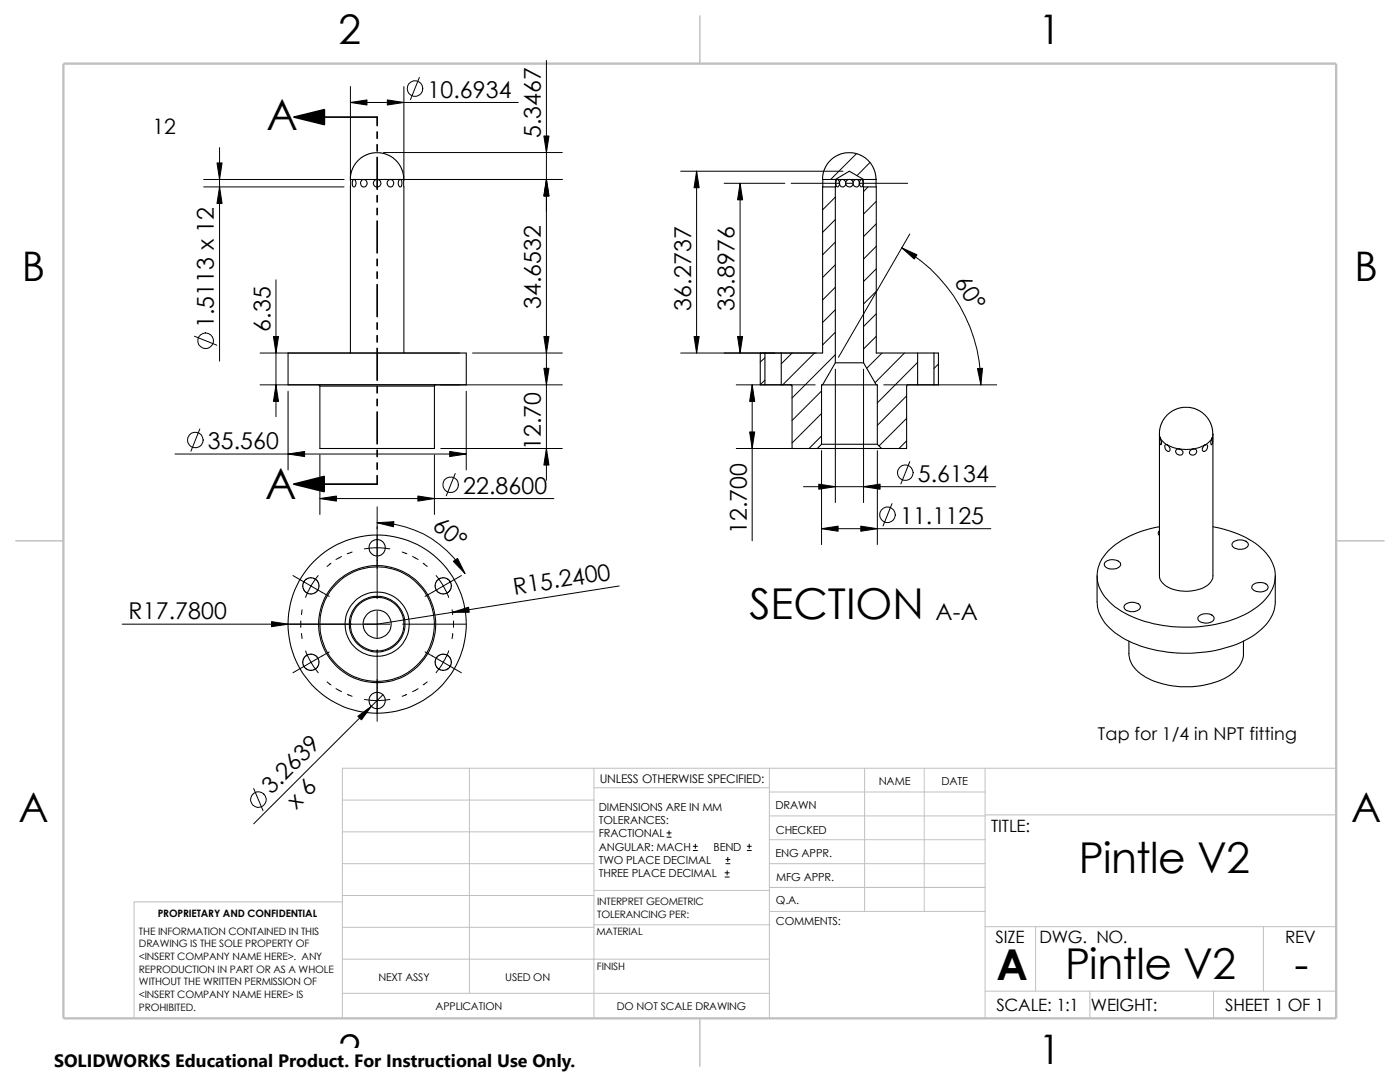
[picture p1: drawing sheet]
<svg xmlns="http://www.w3.org/2000/svg" width="279mm" height="216mm" viewBox="0 0 279 216" stroke-linecap="round" stroke-linejoin="round" font-family="sans-serif">
<g fill="none" stroke="#c0c0c0" stroke-width=".2">
<path d="M68.3 159.6h50.2M93.7 153.3v44.9M118.5 153.3v49.9M118.5 157.2h35M153.5 153.3v49.9M153.5 158h43.1M172.6 153.3v28.6M184.4 153.3v28.6M196.6 153.3v49.9M266.7 153.3h-198.4v49.9M68.3 178.7h50.2M68.3 172.3h50.2"/>
<path d="M68.3 166h50.2M68.3 180h-41.5v23.2M118.5 177.7h35.1M153.5 167.6h43.1M153.5 162.8h43.1M153.5 172.3h43.1M153.5 177.1h43.1M196.6 162.6h70.1M68.3 198.2h85.2M68.3 191.4h85.2M68.3 185h50.2M118.5 184.5h35.1"/>
<path d="M153.6 181.9h43M196.6 197.8h70.1M196.6 184.9h70.1M206.7 184.9v12.9M217.5 197.8v5.4M242.2 197.8v5.4M252.1 184.9v12.9"/>
</g>
<path d="M139.7 3.2v9.5M3.1 107.9h9.6M266.7 107.9h9.5M139.7 203.2v9.5" fill="none" stroke="#c0c0c0" stroke-width=".21"/>
<path d="M12.7 12.7h254v190.5h-254z" fill="none" stroke="#c0c0c0" stroke-width=".47"/>
<g fill="none" stroke="#000" stroke-width=".21">
<path d="M69.9 35.8l.1-.9 .4-1.3 1.1-1.6 .9-.8 1.2-.5 1-.2h1.3l1.5 .4 1.6 1.1 1.1 1.6 .4 1.1 .1 1.1M70.4 35.9h.1a.72 .72 0 0 1 .4 1.2l-.3 .2-.2-.3zM70.7 35.8h1.9M70.7 35.8h-.2a.32 .32 0 0 0-.3-.1 .32 .32 0 0 0-.3 .3v34.4M72.2 35.9a.7 .7 0 0 1 1 .2 .7 .7 0 0 1-.2 1 .7 .7 0 0 1-.9-.1l-.1-.6zM72.6 35.8h2.7M75.3 35.8h2.6M77.9 35.8h2M79.6 35.9l.3-.1a.99 .99 0 0 1 0 1.5 .93 .93 0 0 1-.3-1.4zM79.9 35.8h.7M80.6 35.8v34.6M164.2 35.8v1.5"/>
<path d="M164.2 35.8h2.5M164.2 37.3h2.5M164.2 37.3v33.1h-8.3M166.7 35.8h.4M166.7 35.8l.1 .6M166.7 37.3v35.1M166.7 35.8l2.8-1.6 2.8 1.6M166.8 36.7l-.1 .6M166.8 36.4v.3M166.8 36.7l.1 .4 .2 .2 .2-.1 .3-.5M167.1 35.8l-.3 .6M167.1 35.8l.2 .1 .3 .5"/>
<path d="M167.1 35.8h1M167.6 36.7a.62 .62 0 0 0 .6 .6 .62 .62 0 0 0 .6-.6M167.6 36.4v.3M168.1 35.8h1.4M168.1 35.8l-.4 .2-.1 .4M168.1 35.8l.4 .1 .3 .5M168.8 36.4v.3M168.8 36.7a.77 .77 0 0 0 .7 .6 .77 .77 0 0 0 .8-.6M169.5 35.8l-.3 .1-.4 .5M169.5 35.8h1.4M169.5 35.8l.6 .2 .2 .4M170.3 36.4v.3"/>
<path d="M170.3 36.7a.62 .62 0 0 0 .6 .6 .62 .62 0 0 0 .6-.6M170.9 35.8h1.1M170.9 35.8l.4 .1 .2 .5M170.9 35.8l-.3 .1-.3 .5M171.5 36.4v.3M171.5 36.7l.4 .6 .2-.1 .2-.5M172 35.8l.3 .6M172 35.8l-.2 .1-.3 .5M172 35.8h.3M172.3 36.7v.6M172.3 36.4v.3M172.3 35.8v.6"/>
<path d="M172.3 35.8h2.6v1.5M172.3 37.3v35.1M172.3 37.3h2.6M174.8 35.8v-.9l-.4-1.3-1.1-1.6-1-.8-1.2-.5-1-.2h-1.3l-1.8 .6-1.6 1.2-.6 1-.4 .9-.2 1.6M174.9 37.3v33.1h8.2M57.5 70.4h35.5v6.4h-35.5zM63.6 76.8l.2 .2M63.8 77h22.9M63.8 77v12.5h22.9v-12.5M87 76.8h-.3v.2M152.7 70.4h-1v6.4h1M152.7 70.4v6.4"/>
<path d="M152.7 70.4h3.2M152.7 76.8h3.2M155.9 76.8h2l.2 .2v12.5h5M155.9 70.4v6.4M164.2 76.8h-.2v11.8M164.2 76.8h10.7M166.7 72.4h5.6M166.7 72.4l-2.5 4.4M172.3 72.4l2.6 4.4M174.9 76.8h.2v11.8M183.1 76.8h-2l-.2 .2v12.5h-5M183.1 70.4v6.4"/>
<path d="M183.1 70.4h3.3M183.1 76.8h3.3M186.4 70.4h.9v6.4h-.9M186.4 70.4v6.4M163.1 89.5h12.8M164 88.6l-.9 .9M164 88.6h11.1M175.1 88.6l.8 .9M231.4 86.6v-.9l.4-1.3 1.1-1.6 1-.8 1.2-.5 1-.2h1.3l1.5 .4 1.6 1.1 1.1 1.6 .3 1.1 .2 1.1M231.5 87.2l.1 .2a1.1 1.1 0 0 1 0 1.3l-.2-.6zM231.6 87.4l.7 .9 .7 .5M232.5 88.8a.84 .84 0 0 1 .8 .4 .84 .84 0 0 1 0 .8 .88 .88 0 0 1-.8-1.2z"/>
<path d="M233 88.8l1.1 .5 1.2 .3M234.7 89.7a.86 .86 0 0 1 1.4 .6 .74 .74 0 0 1-1 .4 .74 .74 0 0 1-.4-1zM235.3 89.6l1.4 .1 1.4-.1M237.5 90a.66 .66 0 0 1 .8-.4 .66 .66 0 0 1 .5 .7 .67 .67 0 0 1-.9 .6 .67 .67 0 0 1-.4-.9zM240.3 88.9l.4-.2a.75 .75 0 0 1 .3 .8 .75 .75 0 0 1-.6 .6l-.3-.1-.2-.3zM240.5 88.8l-1.1 .5-1.3 .3M241.9 87.4l-.7 .9-.7 .5M241.9 87.4l.1-.2v.3a1.16 1.16 0 0 1-.3 1.2l-.1-.4zM242.1 86.6l-.2 .8M242.1 86.6v28.3a3.3 3.3 0 0 1-3 2.7 7.3 7.3 0 0 1-7.2-1.4l-.4-.6-.1-.6v-28.4l.2 .8M89.8 116.1l.2 .4v.8l-.2 .6-.5 .4-.5 .2h-.7l-.6-.3-.4-.4-.2-.5v-.8l.2-.5 .5-.5 .7-.2 .7 .1 .4 .2 .5 .5M218.9 114.9v5.2a8.3 8.3 0 0 0 4.3 6.6 25.6 25.6 0 0 0 16.5 3.5 20.9 20.9 0 0 0 11.9-4.5 7.6 7.6 0 0 0 2.9-5.6v-5.2"/>
<path d="M220.6 112.1a2.22 2.22 0 0 1 3 .3 1.09 1.09 0 0 1-1.3 1.1 1.41 1.41 0 0 1-1.9-1zM231.4 105.9l-.3 .5 .3 .5M242.1 105.1a18.5 18.5 0 0 1 10.6 5.3 6.6 6.6 0 0 1-.6 9.7 20.7 20.7 0 0 1-12.4 4.9 25.4 25.4 0 0 1-17.2-3.9 7.9 7.9 0 0 1-3.5-6.8 9.2 9.2 0 0 1 5-6.6 21.3 21.3 0 0 1 7.4-2.6M246.1 108.2a2.22 2.22 0 0 1 3 .3 1.09 1.09 0 0 1-1.4 1.1 1.73 1.73 0 0 1-1.8-.9zM250 116.7a2.35 2.35 0 0 1 2.9 .1 .8 .8 0 0 1-.6 1.2 1.95 1.95 0 0 1-2.5-.8zM89.8 132.9l-.4 .6-.4 .2-.7 .1-.7-.3-.5-.4-.2-.6v-.7l.2-.5 .4-.5 .6-.2h.7l.5 .2 .5 .4 .2 .6 .1 .4-.2 .8M224.5 120.7a2.22 2.22 0 0 1 3 .2 .99 .99 0 0 1-1 1.1 1.81 1.81 0 0 1-2.2-.8zM225.3 127.9v2.5a5.7 5.7 0 0 0 3.3 4.7 17.9 17.9 0 0 0 16.8-.3 5.5 5.5 0 0 0 2.8-4.4v-2.5M239.3 122.9a2.22 2.22 0 0 1 3 .3 1.28 1.28 0 0 1-1.7 1.1 1.28 1.28 0 0 1-1.5-1z"/>
<circle cx="75.3" cy="36.6" r=".75"/>
<circle cx="78" cy="36.5" r=".71"/>
<circle cx="62.1" cy="116.9" r="1.61"/>
<circle cx="75.3" cy="109.3" r="1.64"/>
<circle cx="62" cy="132.1" r="1.61"/>
<circle cx="75.3" cy="124.6" r="17.8"/>
<circle cx="75.3" cy="139.8" r="1.62"/>
<circle cx="75.3" cy="124.5" r="11.7"/>
<circle cx="75.3" cy="124.5" r="2.79"/>
<circle cx="75.3" cy="124.5" r="6.4"/>
<circle cx="75.3" cy="124.5" r="5.3"/>
<circle cx="75.3" cy="124.5" r="11.4"/>
<circle cx="75.3" cy="124.5" r="5.6"/>
</g>
<g fill="none" stroke="#000" stroke-width=".2">
<path d="M69.9 17.3v18.7M80.6 17.3v18.7M83.7 15.5l-1.8 4.4M109.1 12.1v83.7M40.6 35.8h28.1M40.6 37.3h28.1M43.8 29.5v42.6M69.9 20.4h33.5M76.5 35.8h35.7M76.5 30.4h35.7M135.8 34.2h32.4M139 34.2v36.2"/>
<path d="M144.5 36.6h12.1M147.7 36.6v33.8M157.9 36.6h9.7M164.3 37.3l-.1 .1M166.7 39.3l-2.5 2.6M168.9 36.6h1.2M170.9 30.6l-5.1 5.2M171.4 36.6h9.7M173.2 37.3l-.9 .9M173.7 32.4l-2.7 2.7M174.9 35.7l-.1 .1M55.1 55.8v27.3"/>
<path d="M166.7 48.3l-2.5 2.5M166.7 52.8l-2.5 2.6M166.7 57.3l-2.5 2.6M166.7 43.8l-2.5 2.6M174.9 40.2l-2.6 2.5M174.9 44.7l-2.6 2.5M174.9 49.1l-2.6 2.6M174.9 53.6l-2.6 2.6M174.9 58.1l-2.6 2.6M180 49.4a31.6 31.6 0 0 1 15.7 27.4M181.6 46.7l-14.3 24.6M38.8 67.1l4.5 1.8"/>
<path d="M51.9 70.4h39.9M51.9 76.8h60.3M57.5 78.1v15.7M93 78.1v15.7M94.3 70.4h17.9M135.8 70.4h27.1M146.9 76.8h15.8M150.1 76.8v31.1M152.7 71.4l-1 .9M152.7 75.9l-1 .9M158.1 70.4l-2.2 2.2M162.6 70.4l-6.4 6.4"/>
<path d="M164 78l-5.9 5.9M166.7 61.8l-2.5 2.5M166.7 66.3l-2.5 2.5M166.7 70.8l-8.6 8.6M166.7 73.7v26.6M172.3 73.7v26.6M174.9 62.6l-2.6 2.6M174.9 67.1l-2.6 2.5M176 70.4l-3 3.1M176.4 76.8h22.5M180.5 70.4l-5.9 6M180.9 79l-5.8 5.9"/>
<path d="M183.1 72.3l-8 8.1M187.3 72.6l-.9 .9M34.9 90.6h58.1M39.9 85.6l-1.8 4.4M63.8 90.8v11.9M63.8 99.5h46.7M86.7 90.8v11.9M88 89.5h24.2M90.8 94.5l-1.7 4.4M146.9 89.5h14.9M160.4 97.1h38.3M164 82.5l-5.9 5.9"/>
<path d="M164 87l-2.5 2.5M164 89.9v18.8M175.1 89.9v18.8M180.9 83.5l-5.5 5.5M180.9 88l-1.5 1.5M181.6 92.1l-1.8 4.5M58.5 114.9l7.2 4.1M63.5 114.9a14.6 14.6 0 0 0-2.5 4.3M66 112.4l-.7 .6M68.2 111l-1.1 .6M70.3 110.2l-1 .3M72.7 109.5a15.3 15.3 0 0 1 5.1 0"/>
<path d="M75.3 101.1v18.4M75.3 104.3a20.2 20.2 0 0 1 17.5 10.1M80.3 110.2l.9 .3M82.3 111l1.1 .6M84.5 112.4l.8 .6M87 114.9l1.5 2M88.5 116.9l1 2.3M88.5 116.9l-3.7 2.1M92.1 114.9l-3.6 2M123.6 116.9l-48.3 7.6M164 105.5h33.7M178 100.5l-1.8 4.4"/>
<path d="M24.4 124.5h53.4M60 123.9v1.3M60.2 126.4l.1 1M60.3 121.7l-.1 .9M61 129.9l1.1 2.3M62.1 132.2l-3.6 2M62.1 132.2l1.4 2M65.3 136.1l.7 .6M65.7 130.1l-3.6 2.1M67.1 137.4l1.1 .6M69.3 138.6l1 .3M72.7 139.6a15.3 15.3 0 0 0 5.1 0"/>
<path d="M75.3 122v5.1M75.3 129.6v14.3M76.4 138.6l-25.8 25.8M80.3 124.5h12.7M81.2 138.6l-.9 .3M83.4 137.4l-1.1 .6M84.8 130.1l7.3 4.1M85.3 136.1l-.8 .6M89.5 129.9a14.6 14.6 0 0 1-2.5 4.3M90.2 121.7l.1 .9M90.3 126.4l-.1 1M90.5 123.9v1.3"/>
<path d="M50.6 157.4l1.9 4.4M133.1 167h.8M133.1 166.2h.8M133.5 165.8v.8M138.3 169.7h.9M138.3 168.9h.9M138.8 168.4v.9M144.7 175h.8M144.7 174.2h.8M144.9 172.3h.8M144.9 171.5h.8M145.1 173.7v.9"/>
<path d="M145.2 171.1v.8M149.1 169.7h.8M149.1 168.9h.8M149.5 168.4v.9"/>
<circle cx="82.8" cy="17.7" r="1.55"/>
<circle cx="41" cy="68" r="1.57"/>
<circle cx="39" cy="87.8" r="1.57"/>
<circle cx="89.9" cy="96.7" r="1.56"/>
<circle cx="180.7" cy="94.3" r="1.56"/>
<circle cx="177.1" cy="102.7" r="1.56"/>
<circle cx="51.6" cy="159.5" r="1.55"/>
</g>
<g fill="#000" stroke="#000" stroke-width=".2">
<path d="M43.8 37.3l.5 3.3h-1zM43.3 32.5h1l-.5 3.3zM69.9 20.4l3.3-.5v1.1zM77.3 19.9l3.3 .5-3.3 .6zM109.1 35.8l.5 3.3h-1.1zM108.5 27.1h1.1l-.5 3.3zM139 34.2l.5 3.3h-1zM147.7 36.6l.5 3.3h-1zM180 49.4l3 1.4-.5 .9zM55.1 76.8l.5 3.3h-1zM54.6 67.1h1l-.5 3.3zM108.5 67.1h1.1l-.5 3.3z"/>
<path d="M108.5 73.5h1.1l-.5 3.3zM138.5 67.1h1l-.5 3.3zM147.2 67.1h1l-.5 3.3zM150.1 76.8l.5 3.3h-1zM195.1 73.5h1l-.4 3.3zM57.5 90.6l3.3-.5v1zM63.8 99.5l3.3-.5v1zM83.4 99l3.3 .5-3.3 .5zM89.7 90.1l3.3 .5-3.3 .5zM109.1 89.5l.5 3.3h-1.1zM149.6 86.2h1l-.5 3.3zM163.4 96.6l3.3 .5-3.3 .5z"/>
<path d="M172.3 97.1l3.3-.5v1zM75.3 104.3l3.3-.2-.1 1zM90.5 112l.8-.6 1.5 3zM164 105.5l3.3-.5v1zM171.8 105l3.3 .5-3.3 .5zM54.2 124l3.3 .5-3.3 .6zM90.3 122.2l3.2-1 .1 1zM71.4 142.9l2.7-2-2 2.7z"/>
</g>
<path d="M58.7 23.4l6-1.5v2.9zM58.7 96.6l6-1.5v3z" fill="#000" stroke="#000" stroke-width=".34"/>
<g fill="none" stroke="#000" stroke-width=".34">
<path d="M58.7 23.4h16.6v1.7M75.3 26.3v1.3M75.3 28.9v1.2M75.3 31.4v6.4M75.3 39v1.3M75.3 41.6v1.2M75.3 44.1v6.4M75.3 51.7v1.3M75.3 54.3v1.2M75.3 56.8v6.4M75.3 64.4v1.3M75.3 67v1.2"/>
<path d="M75.3 69.5v6.4M75.3 77.1v1.3M75.3 79.7v1.2M75.3 94.9v1.7h-16.6M75.3 82.2v6.4M75.3 89.8v1.3M75.3 92.4v1.2"/>
</g>
<path d="M10.8 209.2h104.1v6.7h-104.1z" fill="#fff"/>
<g font-size="8.5">
<text x="53.2" y="25.9">A</text>
<text x="52.9" y="99.6">A</text>
<text x="149.6" y="123.6">SECTION</text>
<text x="215.3" y="174.1">Pintle V2</text>
<text x="198.8" y="195.5">A</text>
<text x="212.6" y="195.3">Pintle V2</text>
<text x="258.4" y="195.3">-</text>
</g>
<g font-size="8.1">
<text x="67.6" y="8.8">2</text>
<text x="207.3" y="8.8">1</text>
<text x="4.4" y="56.1">B</text>
<text x="270.3" y="56.1">B</text>
<text x="3.7" y="164.1">A</text>
<text x="269.6" y="164.1">A</text>
<text x="67.6" y="212.3">2</text>
<text x="207.3" y="212.3">1</text>
</g>
<g font-size="4.6">
<text x="85.3" y="19.5">10.6934</text>
<text x="108" y="27.6" transform="rotate(-90 108 27.6)">5.3467</text>
<text x="190.4" y="56.3" transform="rotate(58 190.4 56.3)">60°</text>
<text x="42.7" y="65.5" transform="rotate(-90 42.7 65.5)">1.5113 x 12</text>
<text x="108" y="61.7" transform="rotate(-90 108 61.7)">34.6532</text>
<text x="137.9" y="62" transform="rotate(-90 137.9 62)">36.2737</text>
<text x="146.6" y="62" transform="rotate(-90 146.6 62)">33.8976</text>
<text x="54" y="66.2" transform="rotate(-90 54 66.2)">6.35</text>
<text x="41.5" y="89.6">35.560</text>
<text x="108" y="89.8" transform="rotate(-90 108 89.8)">12.70</text>
<text x="92.5" y="98.5">22.8600</text>
<text x="183.2" y="96.1">5.6134</text>
<text x="86.1" y="105.3" transform="rotate(38 86.1 105.3)">60°</text>
<text x="149" y="106.6" transform="rotate(-90 149 106.6)">12.700</text>
<text x="179.6" y="104.5">11.1125</text>
<text x="102.7" y="118.7" transform="rotate(-9 102.7 118.7)">R15.2400</text>
<text x="25.7" y="123.6">R17.7800</text>
<text x="186.7" y="123.7">A-A</text>
<text x="54.2" y="158.7" transform="rotate(-45 54.2 158.7)">3.2639</text>
<text x="59.2" y="161.6" transform="rotate(-45 59.2 161.6)">x 6</text>
</g>
<text font-size="4.2" x="30.4" y="26.7">12</text>
<text font-size="3.6" x="10.8" y="213">SOLIDWORKS Educational Product. For Instructional Use Only.</text>
<text font-size="3.5" x="219.1" y="147.6">Tap for 1/4 in NPT fitting</text>
<g font-size="3.4">
<text x="197.8" y="166">TITLE:</text>
<text x="198.7" y="188.1">SIZE</text>
<text x="207.5" y="188.1">DWG. NO.</text>
<text x="256.5" y="188.2">REV</text>
<text x="198.8" y="201.7">SCALE: 1:1</text>
<text x="217.7" y="201.8">WEIGHT:</text>
<text x="244.5" y="201.7">SHEET 1 OF 1</text>
</g>
<text font-size="2.4" x="119.7" y="156.2">UNLESS OTHERWISE SPECIFIED:</text>
<g font-size="2.2">
<text x="119.5" y="161.8">DIMENSIONS ARE IN MM</text>
<text x="154.8" y="161.5">DRAWN</text>
<text x="175.4" y="156.7">NAME</text>
<text x="187.9" y="156.7">DATE</text>
<text x="119.5" y="164.4">TOLERANCES:</text>
<text x="119.5" y="167.1">FRACTIONAL</text>
<text x="154.8" y="166.3">CHECKED</text>
<text x="119.5" y="172.4">TWO PLACE DECIMAL</text>
<text x="119.5" y="169.8">ANGULAR: MACH</text>
<text x="142.4" y="169.8">BEND</text>
<text x="154.8" y="171">ENG APPR.</text>
<text x="119.5" y="175">THREE PLACE DECIMAL</text>
<text x="154.9" y="175.7">MFG APPR.</text>
<text x="154.9" y="184.7">COMMENTS:</text>
<text x="154.9" y="180.5">Q.A.</text>
</g>
<g font-size="2.1">
<text x="75.5" y="195.7">NEXT ASSY</text>
<text x="100.8" y="195.7">USED ON</text>
<text x="86.9" y="201.5">APPLICATION</text>
<text x="123.1" y="201.6">DO NOT SCALE DRAWING</text>
</g>
<g font-size="2">
<text x="31.5" y="183">PROPRIETARY AND CONFIDENTIAL</text>
<text x="119.2" y="183.1">TOLERANCING PER:</text>
<text x="119.2" y="180.6">INTERPRET GEOMETRIC</text>
<text x="27.7" y="186.5">THE INFORMATION CONTAINED IN THIS</text>
<text x="27.7" y="189.1">DRAWING IS THE SOLE PROPERTY OF</text>
<text x="27.7" y="191.6">&lt;INSERT COMPANY NAME HERE&gt;. ANY</text>
<text x="119" y="186.6">MATERIAL</text>
<text x="27.7" y="194.1">REPRODUCTION IN PART OR AS A WHOLE</text>
<text x="27.7" y="196.6">WITHOUT THE WRITTEN PERMISSION OF</text>
<text x="119.1" y="193.5">FINISH</text>
<text x="27.7" y="201.7">PROHIBITED.</text>
<text x="27.7" y="199.1">&lt;INSERT COMPANY NAME HERE&gt; IS</text>
</g>
</svg>
